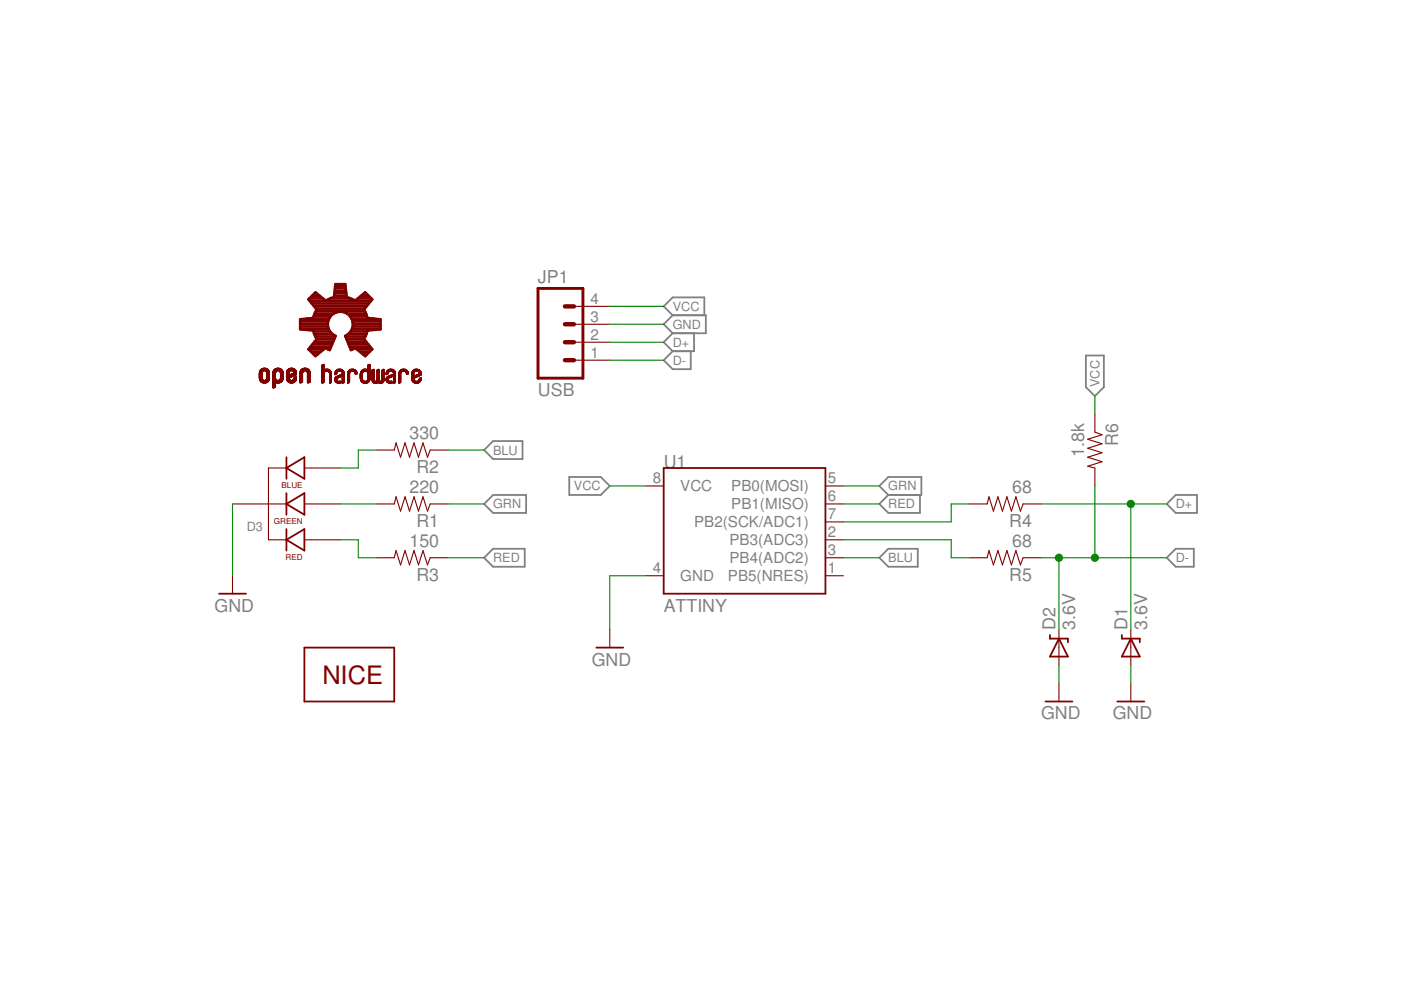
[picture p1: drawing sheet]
<svg xmlns="http://www.w3.org/2000/svg" width="297mm" height="210mm" viewBox="0 0 297 210" stroke-linecap="round" stroke-linejoin="round" font-family="sans-serif">
<g fill="none" stroke="#808080" stroke-width=".38">
<path d="M142.6 66.8l-1.9 1.9 1.9 2M142.6 66.8h7v3.9h-7M142.6 70.7l-1.9 1.9 1.9 1.9M142.6 74.5l-1.9 1.9 1.9 1.9h3.9v-3.8M142.6 66.8l-1.9-1.8 1.9-1.9h6.7v3.7M147.2 70.7v3.8h-4.6M230.2 75.4h3.8v6.7l-1.9 1.9-1.9-1.9zM102.6 95.4l1.9-1.9h6.3v3.8h-6.3zM102.6 106.8l1.9-1.9h7v3.9h-7zM104.5 116.4h6.8v3.8h-6.8l-1.9-1.9zM120.7 101.1h6.7l1.9 1.9-1.9 1.9h-6.7zM186.4 103l1.9-1.9h7v3.8h-7z"/>
<path d="M188.3 104.9l-1.9 1.9 1.9 2h6.8v-3.9M188.3 116.4h6.3v3.8h-6.3l-1.9-1.9zM247.4 106.8l1.9-1.9h4.5v3.9h-4.5zM247.4 118.3l1.9-1.9h3.8v3.8h-3.8z"/>
</g>
<g fill="none" stroke="#800000" stroke-width=".38">
<path d="M60.7 99.2l3.8-2.3v4.6zM60.7 96.9v4.6M140.7 99.2h34.3v26.7h-34.3zM60.7 106.8l3.8-2.2v4.5zM60.7 114.4l3.8-2.2v4.5zM60.7 104.6v4.5M60.7 112.2v4.5M46.4 125.9h5.8M64.5 137.3h19.1v11.4h-19.1zM126.4 137.3h5.7M222.6 134.6v.8h3.8v.8M224.5 135.4l1.9 3.8h-3.8z"/>
<path d="M237.8 134.6v.8h3.9v.8M239.8 135.4l1.9 3.8h-3.9zM221.7 148.7h5.7M236.9 148.7h5.7"/>
</g>
<g fill="none" stroke="#800000" stroke-width=".23">
<path d="M121.7 76.4h7.6M121.7 72.6h7.6M121.7 68.7h7.6M121.7 65h7.6M60.7 99.2h-3.8v15.2h3.8M64.5 99.2h7.7M79.8 95.4h3.8l.4-1.5 .9 3 1-3 .9 3 1-3 .9 3 1-3 .9 3 .6-1.5h3.8M232.1 87.8v3.8l1.6 .6-3.1 .9 3.1 1-3.1 .9 3.1 1-3.1 .9 3.1 1-3.1 .9 1.5 .4v3.8M49.3 106.8h11.4M64.5 106.8h7.7M64.5 114.4h7.7M79.8 106.8h3.8l.4-1.5 .9 3.1 1-3.1 .9 3.1 1-3.1 .9 3.1 1-3.1 .9 3.1 .6-1.6h3.8"/>
<path d="M79.8 118.3h3.8l.4-1.6 .9 3.1 1-3.1 .9 3.1 1-3.1 .9 3.1 1-3.1 .9 3.1 .6-1.5h3.8M136.9 103h3.8M175 103h3.8M175 106.8h3.8M175 110.7h3.8M175 114.4h3.8M175 118.3h3.8M205.5 106.8h3.8l.4-1.5 .9 3.1 1-3.1 .9 3.1 1-3.1 .9 3.1 1-3.1 .9 3.1 .6-1.6h3.8M205.5 118.3h3.8l.4-1.6 .9 3.1 1-3.1 .9 3.1 1-3.1 .9 3.1 1-3.1 .9 3.1 .6-1.5h3.8M49.3 122.1v3.8M129.3 133.5v3.8M136.9 122.1h3.8"/>
<path d="M175 122.1h3.8M224.5 133.5v7.6M239.8 133.5v7.6M224.5 144.9v3.8M239.8 144.9v3.8"/>
</g>
<path d="M114.1 61.2h9.5v19h-9.5z" fill="none" stroke="#800000" stroke-width=".61"/>
<path d="M119.8 68.7h1.9M119.8 72.6h1.9M119.8 76.4h1.9M119.8 65h1.9" fill="none" stroke="#800000" stroke-width=".93"/>
<g fill="none" stroke="#800000" stroke-width=".21">
<path d="M55 80h.5M55 79.9h.5M55 79.8h.5M55 79.7h.5M55 79.6h.5M55 79.5h.5M55 79.4h.5M55 79.3h.5M55 79.2h.5M55 79.1h.5M55.1 78.6h1.9M55.2 78.5h1.8"/>
<path d="M55.2 78.5h1.7M55.3 78.4h1.6M55.3 78.3l1.6 .1M55.4 78.3h1.4M55.4 78.3h1.3M55.5 78.2h1.1M55.5 78.1h1.1M55.6 79.1h-.6M55.6 79h-.6M55.6 78.9h-.6M55.6 78.8l-.6 .1M55.7 78.8h-.7"/>
<path d="M55.8 78.7l-.8 .1M55.8 78.1h.5M55.8 78.7h-.8M55.9 78h.3M56 78.6l-.9 .1M56.1 78.6l1 .1M56.3 78.7h.8M56.4 78.7l.7 .1M56.5 78.8h.6M56.5 78.9h.6M56.6 79h.5M56.6 80h.5"/>
<path d="M56.6 79.9h.5M56.6 79.8h.5M56.6 79.7h.5M56.6 79.6h.5M56.6 79.5h.5M56.6 79.4h.5M56.6 79.3h.5M56.6 79.2h.5M56.6 79.1h.5M57.8 80h.6M57.8 79.9h.6M57.8 79.8h.6"/>
<path d="M57.8 79.7h.6M57.8 79.6h.6M57.8 79.5h.6M57.8 79.4h.6M57.8 79.3h.6M57.8 79.2h.6M57.8 79.1h.6M57.8 79h.6M58 78.6h1.9M58 78.5h1.8M58.1 78.4h1.7M58.1 78.4h1.6"/>
<path d="M58.2 78.3h1.4M58.3 78.3h1.3M58.4 78.2h1.1M58.4 78.1h1M58.5 79h-.7M58.5 78.9h-.7M58.5 78.9h-.6M58.6 78.8h-.7M58.6 78.7l-.7 .1M58.7 78.1h.5M58.7 78.7h-.8M58.8 78h.3"/>
<path d="M58.8 78.6l-.9 .1M59 78.6l.9 .1M59.2 78.7h.8M59.3 78.7l.7 .1M59.3 78.8h.7M59.4 78.8l.6 .1M59.4 78.9h.6M59.4 79.1h.6M59.4 79h.6M59.5 80h.5M59.5 79.9h.5M59.5 79.8h.5"/>
<path d="M59.5 79.7h.5M59.5 79.6h.5M59.5 79.5h.5M59.5 79.4h.5M59.5 79.3h.5M59.5 79.2h.5M59.5 79.1h.5M60.7 79.4l2.2 .1M60.7 79.4h.6M60.7 79.3h.6M60.7 79.2h.6M60.7 79.1h.6"/>
<path d="M60.7 79h.6M60.7 78.9h.6M60.9 78.6h1.9M60.9 78.5h1.8M61 78.4h1.7M61 78.4h1.6M61.1 78.3h1.4M61.2 78.3h1.3M61.2 78.2h1.2M61.3 79.2h-.6M61.3 78.1h1M61.3 79.1h-.6"/>
<path d="M61.3 79h-.6M61.4 78.8l-.7 .1M61.4 78.8h-.7M61.5 78.7l-.7 .1M61.5 79.4h1.4M61.5 78.1h.6M61.6 78.7h-.8M61.7 78h.2M61.7 79.4h1.2M61.7 79.3h1.2M61.7 78.6l-.9 .1M61.7 80h-1"/>
<path d="M61.8 79.9h-1.1M61.9 78.6l.9 .1M61.9 79.2h1M62 79.9h-1.3M62 79.2h.9M62 78.7h.8M62.1 79.8h-1.4M62.1 78.7h.8M62.1 79.1h.8M62.2 78.8h.7M62.2 79.8h-1.5M62.2 79.1h.7"/>
<path d="M62.3 79h.6M62.3 78.9h.6M62.3 79.7h-1.6M62.5 79.7h-1.8M62.5 79.9h.4M62.6 79.6h-1.9M62.6 79.9h.3M62.7 79.5l-2 .1M62.8 79.5h-2.1M63.6 80h.6M63.6 79.9h.6M63.6 79.8h.6"/>
<path d="M63.6 79.7h.6M63.6 79.6h.6M63.6 79.5h.6M63.6 79.4h.6M63.6 79.3h.6M63.6 79.2h.6M63.6 79.1h.6M63.6 78.8h.7M63.7 78.6h2M63.7 78.6h1.9M63.8 78.5h1.8M63.8 78.5h1.7"/>
<path d="M63.8 78.4h1.7M63.9 78.4h1.5M64 78.3h1.4M64 78.3h1.3M64.1 78.2h1.2M64.2 78.1h1M64.2 79h-.6M64.2 78.9h-.6M64.3 78.8l-.7 .1M64.4 78.7l-.8 .1M64.4 78.1h.6M64.5 78.7h-.9"/>
<path d="M64.5 78h.4M64.6 78.6l-.9 .1M64.8 78.6l.9 .1M64.9 78.7h.8M65 78.7l.7 .1M65.1 78.8h.6M65.1 78.8l.6 .1M65.2 79h.6M65.2 78.9h.6M65.2 80h.6M65.2 79.9h.6M65.2 79.8h.6"/>
<path d="M65.2 79.7h.6M65.2 79.6h.6M65.2 79.5h.6M65.2 79.4h.6M65.2 79.3h.6M65.2 79.2h.6M65.2 79.1h.6M68.2 77.5h.5M68.3 80h.4M68.3 79.9h.4M68.3 79.8h.4M68.3 79.7h.4"/>
<path d="M68.3 79.6h.4M68.3 79.5h.4M68.3 79.4h.4M68.3 79.3h.4M68.3 79.2h.4M68.3 79.1h.4M68.3 78.7h1.8M68.3 78.6h1.8M68.3 78.5l1.7 .1M68.3 78.5h1.7M68.3 78.4h1.6M68.3 78.4h1.5"/>
<path d="M68.3 78.3l1.4 .1M68.3 78.3h.4M68.3 78.2h.4M68.3 78.1h.4M68.3 78h.4M68.3 77.9h.4M68.3 77.8h.4M68.3 77.7h.4M68.3 77.6h.4M68.3 77.5h.4M68.3 77.4h.4M68.3 77.3h.4"/>
<path d="M68.4 77.3h.3M68.6 77.2h.1M68.7 79.1h-.4M68.7 79h-.4M68.8 79h-.5M68.8 78.9h-.5M68.9 78.8l-.6 .1M68.9 78.8h-.6M68.9 78.3h.7M69 78.7l-.7 .1M69.2 78.7h-.9M69.2 78.3h.1"/>
<path d="M69.4 78.7h.7M69.5 78.7l.7 .1M69.6 78.8h.6M69.7 78.8h.5M69.7 78.9h.6M69.8 79h.5M69.8 79.1h.5M69.9 79.3h.4M69.9 79.2h.4M69.9 79.1h.4M69.9 80h.4M69.9 79.9h.4"/>
<path d="M69.9 79.8h.4M69.9 79.7h.4M69.9 79.6h.4M69.9 79.5h.4M69.9 79.4h.4M71 79.3h.4M71 79.2h.4M71 79.4h.1M71 79.1h.4M71 79h.5M71.2 78.7h1.6M71.2 78.6h1.6"/>
<path d="M71.2 78.6h1.5M71.3 79.4h-.3M71.3 78.5h1.4M71.4 79.3l-.4 .1M71.4 78.5h1.2M71.4 79.8h1.6M71.4 78.4h1.2M71.4 79.1h-.4M71.5 79h-.5M71.5 78.9h-.5M71.5 78.4h1M71.5 79.7h1.5"/>
<path d="M71.6 79.7h1.4M71.6 78.8l-.6 .1M71.6 78.8h-.5M71.6 78.3h.8M71.7 78.7l-.6 .1M71.8 79.6h1.2M71.9 79.6h1.1M71.9 78.7h-.8M71.9 78.3h.2M72 79.5h1M72.1 80h-1M72.1 78.7h.8"/>
<path d="M72.2 79.9h-1M72.2 79.5h.8M72.2 78.7h.7M72.3 79.4h.7M72.3 79.9h-1.1M72.3 78.8h.6M72.4 78.8l.5 .1M72.5 79.4h.5M72.5 78.9h.5M72.5 79.3h.5M72.5 79h.5M72.5 79.1h.5"/>
<path d="M72.6 80h.4M72.6 79.9h.4M72.6 79.2h.4M72.6 79.1h.4M73 79.8h-1.7M73.7 80h.4M73.7 79.9h.4M73.7 79.8h.4M73.7 79.7h.4M73.7 79.6h.4M73.7 79.5h.4M73.7 79.4h.4"/>
<path d="M73.7 79.3h.4M73.7 79.2h.4M73.7 79.1h.4M73.7 79h.5M73.9 78.7h1.7M73.9 78.6h1.6M74 78.5h1.4M74.1 78.4l1.3 .1M74.1 78.4h1.2M74.1 79.2h-.4M74.2 79.1h-.5M74.2 79h-.5"/>
<path d="M74.3 78.9h-.6M74.3 78.4h.9M74.3 78.8l-.6 .1M74.4 78.8h-.6M74.4 78.3h.6M74.4 78.7l-.6 .1M74.6 78.3h.2M74.6 78.7h-.8M74.8 78.7h.8M75 78.7h.6M75.1 78.8h.5M75.1 78.8l.6 .1"/>
<path d="M75.2 78.9h.5M75.2 79h.5M75.2 79.1h.5M75.3 79.1h.4M75.3 79.3h.4M75.3 79.2h.4M75.5 79.4h-.1M75.6 79.3l-.3 .1M75.7 79.2h-.4M76.4 80h.4M76.4 79.9h.4M76.4 79.8h.4"/>
<path d="M76.4 79.7h.4M76.4 79.6h.4M76.4 79.5h.4M76.4 79.4h.4M76.4 79.3h.4M76.4 79.2h.4M76.6 78.6h1.8M76.7 78.6h1.7M76.7 78.5h1.7M76.8 78.5h1.6M76.9 79.1h-.5M76.9 78.4h1.5"/>
<path d="M76.9 79h-.4M76.9 78.4h1M77 78.9h-.5M77 78.8l-.5 .1M77.1 78.8h-.6M77.1 78.3h.7M77.2 78.7l-.7 .1M77.3 78.7h-.7M77.3 78.3h.2M77.5 78.7h.9M77.7 78.7h.7M77.8 78.8h.6"/>
<path d="M77.9 78.9h.5M77.9 79h.5M77.9 78.4h.5M78 79h.4M78 80h.4M78 79.9h.4M78 79.8h.4M78 79.7h.4M78 79.6h.4M78 79.4h.4M78 79.3h.4M78 79.2h.4"/>
<path d="M78 79.1h.4M78 78.3h.4M78 78.2h.4M78 78.1h.4M78 78h.4M78 77.9h.4M78 77.8h.4M78 77.7h.4M78 77.5h.4M78 77.4h.4M78 79.5h.4M78 77.6h.4"/>
<path d="M78.1 77.3h.3M78.2 77.3h.2M78.3 77.2h.1M78.4 78.7h-1.8M78.9 80h.4M78.9 79.9h.4M78.9 79.8h.4M78.9 79.7h.4M78.9 79.6h.4M78.9 79.5h.4M78.9 79.4h.4M78.9 79.3h.4"/>
<path d="M78.9 79.2h.4M78.9 79.1h.4M78.9 79h.4M78.9 78.9h.4M78.9 78.8h.4M78.9 78.7h.4M78.9 78.6h.4M78.9 78.5h.4M78.9 78.4h.4M79.1 78.4h.2M79.2 78.3h.1M79.9 80h.4"/>
<path d="M79.9 79.9h.4M79.9 79.8h.4M79.9 79.7h.4M79.9 79.6h.4M79.9 79.5h.4M79.9 79.4h.4M79.9 79.3h.4M79.9 79.2h.4M79.9 79.1h.4M79.9 79h.4M79.9 78.9h.4M79.9 78.8h.4"/>
<path d="M79.9 78.7h.4M79.9 78.6h.4M79.9 78.5h.4M80 78.4h.3M80.1 78.4h.2M80.2 78.3h.1M81 80h.4M81 79.9h.4M81 79.8h.4M81 79.7h.4M81 79.6h.4M81 79.5h.4"/>
<path d="M81 79.4h.4M81 79.3h.4M81 79.2h.4M81 79.1h.4M81 79h.4M81 78.9h.4M81 78.8h.4M81 78.7h.4M81 78.6h.4M81 78.5h.4M81.1 78.4h.3M81.2 78.4h.2"/>
<path d="M81.3 78.3h.1M81.9 79.4h.1M81.9 79.2h.4M81.9 79.1h.4M81.9 79h.4M82 79.9h1M82.1 78.6h1.6M82.1 78.6h1.5M82.1 79.4h-.2M82.2 78.5h1.4M82.2 79.3l-.3 .1M82.3 79.3h-.4"/>
<path d="M82.3 78.4l1.2 .1M82.3 79.2h-.4M82.3 78.4h1.1M82.4 79h-.5M82.4 78.9h-.5M82.4 78.4h.9M82.4 79.7h1.5M82.5 78.8l-.6 .1M82.5 78.8h-.6M82.5 78.3h.7M82.6 78.7l-.6 .1M82.7 79.6h1.2"/>
<path d="M82.8 79.6h1.1M82.8 78.7h-.8M82.8 78.3h.1M82.9 79.5h1M83 78.7h.7M83 80h-1M83 79.5h.9M83.1 78.7l.7 .1M83.2 79.4h.7M83.2 79.9h-1.1M83.2 78.8h.6M83.2 78.8l.6 .1"/>
<path d="M83.3 79.8h-1.1M83.3 79.4h.6M83.3 78.9h.5M83.4 79h.4M83.4 79.3h.5M83.4 79h.5M83.4 79.8h.5M83.4 79.1h.5M83.4 79.9h.5M83.4 79.2h.5M83.5 80h.4M83.5 79.9h.4"/>
<path d="M83.5 79.2h.4M83.7 78.7h-1.6M83.9 79.8h-1.6M84.6 80h.4M84.6 79.9h.4M84.6 79.8h.4M84.6 79.7h.4M84.6 79.6h.4M84.6 79.5h.4M84.6 79.4h.4M84.6 79.3h.4M84.6 79.2h.4"/>
<path d="M84.6 79.1h.4M84.6 78.9h.5M84.7 78.7h1.7M84.8 78.6h1.6M84.8 78.5l1.5 .1M84.9 78.5h1.4M84.9 78.5h1.3M85 79.2h-.4M85 78.4h1.2M85 79.1h-.4M85.1 79h-.5M85.1 78.4h.9"/>
<path d="M85.2 78.8l-.6 .1M85.2 78.3h.7M85.2 78.8h-.6M85.3 78.7l-.6 .1M85.5 78.7h-.8M85.5 78.3h.2M85.7 78.7h.8M85.9 78.7l.6 .1M85.9 78.8h.6M86 78.8l.5 .1M86 78.9h.6M86.1 79h.5"/>
<path d="M86.1 79.1h.5M86.1 79.2h.5M86.4 79.4h-.2M86.5 79.3l-.3 .1M86.6 79.3h-.4M86.6 79.2h-.4M87.3 79.7h.5M87.3 79.6h.4M87.3 79.5h.4M87.3 79.4h.4M87.3 79.3h.4M87.3 79.2h.4"/>
<path d="M87.3 79.1h.4M87.3 79.1h.5M87.3 79h.5M87.5 78.6h1.6M87.6 78.5h1.4M87.7 78.5h1.2M87.7 78.4h1.2M87.8 79h-.5M87.8 78.9h-.5M87.8 78.4h1M87.9 78.8l-.5 .1M87.9 78.8h-.5"/>
<path d="M87.9 78.3h.7M88 78.7l-.6 .1M88.2 78.7h-.8M88.2 78.3h.2M88.2 79.5h1.1M88.3 80h-1M88.4 79.9h-1.1M88.4 78.7h.8M88.5 79.4h.8M88.6 79.9h-1.3M88.6 78.7l.6 .1M88.6 79.4h.7"/>
<path d="M88.6 78.8h.7M88.7 79.8h-1.4M88.7 78.8l.6 .1M88.7 79.3h.6M88.8 78.9h.5M88.8 79.8h-1.5M88.8 79h.5M88.8 79.1h.5M88.9 79.2h.4M88.9 79.1h.4M88.9 79.7h-1.6M89 79.7h-1.1"/>
<path d="M89.1 78.7h-1.6M89.2 79.6h-1.1M89.3 79.5l-1.2 .1M89.3 79.4l-.9 .1M55 80.2h.6M55 80.1h.5M55 80.3h.6M55 80.2l.6 .1M55 80.5h.7M55 80.4h.7M55 80.5h.8M55.1 80.6h.9"/>
<path d="M55.1 80.6h.7M55.1 80.7h1.9M55.2 80.8h1.7M55.3 80.9h1.6M55.3 81h1.5M55.4 81h1.3M55.5 81.1h1.1M55.6 81.1h1M55.8 81.2h.5M55.9 81.2h.3M56.5 80.4h.6M56.5 80.3h.6"/>
<path d="M56.6 80.3h.5M56.6 80.2h.5M56.6 80.1h.5M56.9 80.9h-1.6M57 80.8h-1.8M57.1 80.6h-.9M57.1 80.6h-.8M57.1 80.5h-.7M57.8 82.2h.4M57.8 82h.6M57.8 81.9h.6M57.8 81.8h.6"/>
<path d="M57.8 81.7h.6M57.8 81.6h.6M57.8 81.5h.6M57.8 81.4h.6M57.8 81.3h.6M57.8 81.2h.6M57.8 80.6h1M57.8 80.6h.9M57.8 80.5h.8M57.8 80.5h.7M57.8 80.4h.7M57.8 80.3l.7 .1"/>
<path d="M57.8 80.3h.7M57.8 80.2h.6M57.8 80.1h.6M57.9 82.3h.2M58.3 82.1l-.5 .1M58.4 82.1h-.6M58.4 82l-.6 .1M58.7 81.2h.5M58.8 81.2h.3M59.2 80.6h.8M59.3 80.5h.7M59.4 80.4h.6"/>
<path d="M59.4 81.1l-1.6 .1M59.4 80.3h.6M59.4 80.2h.6M59.5 80.1h.5M59.5 81.1h-1.7M59.6 81l-1.8 .1M59.7 81h-1.9M59.7 80.9h-1.9M59.8 80.9h-2M59.8 80.8l-2 .1M59.8 80.8h-2M59.9 80.7h-2.1"/>
<path d="M59.9 80.6h-.8M60 80.5h-.7M60 80.3l-.6 .1M60.7 80.3h.6M60.7 80.2h.6M60.7 80h.9M60.7 80.5h.8M60.7 80.5h.7M60.7 80.4h.7M60.8 80.6h.8M60.8 80.6h.9M60.8 80.7h2"/>
<path d="M60.9 80.7h1.8M60.9 80.8h1.8M61 80.9h1.6M61.1 81h1.4M61.2 81h1.2M61.2 81.1h1.2M61.3 81.1h1M61.3 80.2h-.6M61.4 80.1l-.7 .1M61.5 80.1h-.8M61.6 81.2h.4M62.2 80.5h.7"/>
<path d="M62.2 80.4h.7M62.3 80.3h.6M62.3 80.2h.6M62.3 80.1h.6M62.4 80.1h.5M62.5 80h.4M62.7 80.8h-1.7M62.8 80.6h-.9M62.8 80.6h-.7M62.9 80.5h-.8M63.6 81h.6M63.6 80.9h.6"/>
<path d="M63.6 80.8h.6M63.6 80.7h.6M63.6 80.6h.6M63.6 80.5h.6M63.6 80.4h.6M63.6 80.3h.6M63.6 80.2h.6M63.6 80.1h.6M63.6 81.1h.3M63.7 81.2h.1M64 81.1h-.4M64.1 81l-.5 .1"/>
<path d="M65.2 81h.6M65.2 80.9h.6M65.2 80.8h.6M65.2 80.7h.6M65.2 80.6h.6M65.2 80.5h.6M65.2 80.4h.6M65.2 80.3h.6M65.2 80.2h.6M65.2 80.1h.6M65.6 81.1l-.4 .1M65.6 81.1h-.4"/>
<path d="M65.7 81l-.5 .1M68.3 81h.4M68.3 80.9h.4M68.3 80.8h.4M68.3 80.7h.4M68.3 80.6h.4M68.3 80.5h.4M68.3 80.4h.4M68.3 80.3h.4M68.3 80.2h.4M68.3 80.1h.4M68.3 81.2h.1"/>
<path d="M68.4 81.2h-.1M68.6 81.1l-.4 .1M68.7 81.1h-.4M68.7 81h-.4M69.9 81.2h.1M69.9 81h.4M69.9 80.9h.4M69.9 80.8h.4M69.9 80.7h.4M69.9 80.6h.4M69.9 80.5h.4M69.9 80.4h.4"/>
<path d="M69.9 80.3h.4M69.9 80.2h.4M69.9 80.1h.4M70.1 81.2h-.2M70.2 81.1l-.3 .1M70.3 81.1h-.4M71 80.6h.5M71 80.6h.4M71 80.5h.4M71 80.7h.5M71 80.8h.6M71 80.7l.5 .1"/>
<path d="M71 80.8l1.2 .1M71.1 80.9h1.2M71.1 81h1.2M71.2 81l1.1 .1M71.3 81.1h1M71.4 80.4h-.4M71.4 80.3l-.4 .1M71.5 81.2h.8M71.5 80.3h-.5M71.5 80.2l-.5 .1M71.5 81.2h.7M71.6 80.2h-.6"/>
<path d="M71.7 80.1l-.7 .1M71.8 80.1h-.8M71.8 81.3h.1M71.9 80l-.8 .1M72.1 80.8h.1M72.6 81.2h.2M72.6 81.1h.4M72.6 81h.4M72.6 80.9h.4M72.6 80.8h.4M72.6 80.7h.4M72.6 80.6h.4"/>
<path d="M72.6 80.5h.4M72.6 80.4h.4M72.6 80.3h.4M72.6 80.2h.4M72.6 80.1h.4M72.6 81.2h.1M73 81.1l-.4 .1M73.7 81.2h.1M73.7 81.1h.4M73.7 81h.4M73.7 80.9h.4M73.7 80.8h.4"/>
<path d="M73.7 80.7h.4M73.7 80.6h.4M73.7 80.5h.4M73.7 80.4h.4M73.7 80.3h.4M73.7 80.2h.4M73.7 80.1h.4M73.9 81.2h-.2M74.1 81.1l-.4 .1M76.4 80.2h.4M76.4 80.1h.4M76.4 80.3h.4"/>
<path d="M76.4 80.4h.5M76.4 80.5h.5M76.5 80.6h.5M76.5 80.6h.4M76.5 80.7h.5M76.5 80.7l.6 .1M76.5 80.8h.7M76.6 80.8h1.7M76.6 80.9h1.7M76.6 80.9h1.6M76.7 81h1.5M76.7 81h1.4"/>
<path d="M76.8 81.1h1.3M76.9 81.1h1.1M77 81.2h.9M77.1 81.2h.7M77.3 81.3h.1M77.4 81.3h.1M77.8 80.7h.6M77.9 80.6h.5M78 80.5h.4M78 80.4h.4M78 80.3h.4M78 80.2h.4"/>
<path d="M78 80.1h.4M78.3 80.8h-.6M78.4 80.7l-.6 .1M78.4 80.6h-.5M78.4 80.5h-.4M78.9 80.5h.4M78.9 80.4h.4M78.9 80.3h.4M78.9 80.2h.4M78.9 80.1h.4M78.9 80.7h.5M78.9 80.6h.5"/>
<path d="M78.9 80.6h.4M78.9 80.8h.6M78.9 80.8h2.5M79 80.9h2.3M79 81h2.2M79.1 81.1h2.1M79.1 81.1h2M79.2 81.2h.8M79.3 81.2h.6M79.7 81.3h.1M79.8 80.8h.7M79.8 80.8h.6"/>
<path d="M79.9 80.7h.5M79.9 80.6h.5M79.9 80.5h.5M79.9 80.5h.4M79.9 80.3h.4M79.9 80.2h.4M79.9 80.1h.4M79.9 80.4h.4M80.3 81.2h.7M80.8 80.8h.6M80.9 80.8h.5M80.9 80.7h.5"/>
<path d="M80.9 80.6h.5M81 80.5h.4M81 80.4h.4M81 80.3h.4M81 80.2h.4M81 80.1h.4M81.3 81h-2.3M81.8 80.6h.5M81.8 80.5h.5M81.8 80.4h.5M81.8 80.3h.5M81.9 80.7h.5"/>
<path d="M81.9 80.7l.5 .1M81.9 80.8h.6M81.9 80.8l1.2 .1M81.9 80.9h1.2M82 80.9h1.2M82 81h1.2M82.1 81l1.1 .1M82.2 81.1h1M82.3 80.3h-.5M82.4 81.2h.8M82.4 80.2l-.5 .1M82.4 81.2h.7"/>
<path d="M82.4 80.2h-.5M82.5 80.1l-.6 .1M82.7 80.1h-.8M82.8 80l-.9 .1M83 80.8h.1M83.5 81.1h.3M83.5 81h.4M83.5 80.9h.4M83.5 80.8h.4M83.5 80.7h.4M83.5 80.6h.4M83.5 80.5h.4"/>
<path d="M83.5 80.4h.4M83.5 80.3h.4M83.5 80.2h.4M83.5 80.1h.4M83.5 81.2h.1M83.7 81.2h-.2M83.8 81.1l-.3 .1M83.9 81l-.4 .1M84.6 81h.4M84.6 80.9h.4M84.6 80.8h.4M84.6 80.7h.4"/>
<path d="M84.6 80.6h.4M84.6 80.5h.4M84.6 80.4h.4M84.6 80.3h.4M84.6 80.2h.4M84.6 80.1h.4M84.6 81.2h.1M84.8 81.2h-.2M84.9 81.1l-.3 .1M85 81.1h-.4M87.3 80.5h.5M87.3 80.4h.5"/>
<path d="M87.3 80.3h.4M87.3 80.2h.5M87.3 80.6h.5M87.3 80.6h.6M87.4 80.7l.6 .1M87.4 80.7h.5M87.4 80.8h.7M87.4 80.8h1.8M87.5 80.9h1.6M87.5 81h1.5M87.6 81h1.4M87.7 81.1h1.2"/>
<path d="M87.8 80.3h-.5M87.8 80.2h-.5M87.9 81.2h.8M87.9 80.1l-.6 .1M88.1 80.1h-.8M88.2 80l-.9 .1M88.2 81.3h.1M88.8 80.6h.5M88.8 80.5h.5M88.9 80.5h.4M88.9 80.3h.4M88.9 80.2h.4"/>
<path d="M89.1 80.9h-1.6M89.1 80.2h.2M89.1 80.1h.2M89.2 80.8h-.7M89.2 80.7l-.6 .1M89.2 80.7h-.5M89.3 80.6h-.5M89.3 80.4h-.4M89.3 80.3l-.4 .1"/>
</g>
<g fill="none" stroke="#800000" stroke-width=".57">
<path d="M63.6 69.7h6.1M63.6 69.2h5.9M63.6 68.7h5.9M63.6 68.1h6M64.9 67.6h4.9M65.4 74.1h3.3M65.6 63.3h2.8M65.7 63.8h13M65.8 73.5h4.4M66 74.6h2M66.1 64.3h12.1M66.2 62.7h1.6"/>
<path d="M66.3 73h4.1M66.5 70.3h3.5M66.5 75.1h.8M66.5 67.1h3.6M66.5 64.9h11.3M66.7 70.8h3.8M66.7 72.4h3.9M66.7 62.2h.4M66.7 66.5h4M66.9 71.4h4.2M67 66h10.3M67 65.4h10.3"/>
<path d="M67.1 71.9h3.8M69.5 69.2l.6 1.2 1 .8-1.2 3-.9-.5-2.1 1.8-1.5-1.5M69.6 74.1h.4M70 63.3h4.3M70.7 66.5l-.7 .6-.4 .8-.1 1.3M70.7 66.5a2.69 2.69 0 0 1 2.9 0 2.69 2.69 0 0 1 1.2 2.7M70.9 62.7h2.5M70.9 62.2h2.5M71 61.7h2.3M71 61.1h2.3M71.1 60.6h2.1M73.2 71.4h4.2"/>
<path d="M73.5 71.9h3.7M73.6 66.5h4M73.7 72.4h3.9M73.9 70.8h3.8M73.9 73h4.2M74.1 73.5h4.4M74.2 67.1h3.6M74.4 74.1h.3M74.4 70.3h3.5M74.6 67.6h4.8M74.6 69.7h6.1M74.8 68.1h5.9"/>
<path d="M74.8 69.2l-.6 1.2-1 .8 1.2 3 .9-.5 2.1 1.8 1.5-1.5-1.7-2.1 .7-1.8 2.8-.3v-2.1l-2.8-.3-.7-1.8 1.7-2.1-1.5-1.5-2.1 1.8-1.8-.8-.3-2.7h-2.1l-.3 2.7-1.8 .8-2.1-1.8-1.5 1.5 1.8 2.1-.8 1.8-2.8 .3v2.1l2.8 .3 .8 1.8-1.8 2.1M74.8 69.2h5.9M74.8 68.7h5.9M75.6 74.1h3.3M75.9 63.3h2.8M76.3 74.6h2M76.5 62.7h1.7M77 75.1h.8M77.2 62.2h.4"/>
</g>
<g fill="none" stroke="#008000" stroke-width=".23">
<path d="M129.3 68.7h11.4M129.3 72.6h11.4M129.3 76.4h11.4M129.3 65h11.4M79.8 95.4h-3.8v3.8h-3.8M95 95.4h7.6M232.1 84v3.8M49.3 106.8v15.3M72.2 106.8h7.6M72.2 114.4h3.8v3.9h3.8M95 106.8h7.6M95 118.3h7.6"/>
<path d="M129.3 103h7.6M178.8 106.8h7.6M178.8 114.4h22.9v3.9h3.8M178.8 118.3h7.6M178.8 103h7.6M205.5 106.8h-3.8v3.9h-22.9M220.7 106.8h26.7M220.7 118.3h26.7M224.5 118.3v15.2M232.1 103v15.3M239.8 106.8v26.7M136.9 122.1h-7.6v11.4"/>
<path d="M224.5 141.1v3.8M239.8 141.1v3.8"/>
</g>
<g fill="#008000" stroke="#008000" stroke-width=".21">
<circle cx="239.8" cy="106.8" r=".76"/>
<circle cx="232.1" cy="118.3" r=".76"/>
<circle cx="224.5" cy="118.3" r=".76"/>
</g>
<text font-size="5.4" fill="#800000" x="68.3" y="144.9">NICE</text>
<g font-size="3.8" fill="#808080">
<text x="114.1" y="60">JP1</text>
<text x="114.1" y="84">USB</text>
<text x="86.8" y="93.1">330</text>
<text x="237.1" y="94.5" transform="rotate(-90 237.1 94.5)">R6</text>
<text x="88.3" y="100.3">R2</text>
<text x="140.7" y="99.2">U1</text>
<text x="229.9" y="96.8" transform="rotate(-90 229.9 96.8)">1.8k</text>
<text x="86.8" y="104.6">220</text>
<text x="214.6" y="104.6">68</text>
<text x="88.3" y="111.8">R1</text>
<text x="214" y="111.8">R4</text>
<text x="86.8" y="116">150</text>
<text x="214.6" y="116">68</text>
<text x="88.3" y="123.2">R3</text>
<text x="214" y="123.2">R5</text>
<text x="45.5" y="129.7">GND</text>
<text x="140.7" y="129.7">ATTINY</text>
<text x="223.8" y="133.5" transform="rotate(-90 223.8 133.5)">D2</text>
<text x="228" y="133.5" transform="rotate(-90 228 133.5)">3.6V</text>
<text x="239" y="133.5" transform="rotate(-90 239 133.5)">D1</text>
<text x="243.2" y="133.5" transform="rotate(-90 243.2 133.5)">3.6V</text>
<text x="125.5" y="141.1">GND</text>
<text x="220.7" y="152.5">GND</text>
<text x="236" y="152.5">GND</text>
</g>
<g font-size="3.2" fill="#808080">
<text x="125.2" y="64.4">4</text>
<text x="125.2" y="68.2">3</text>
<text x="125.2" y="75.8">1</text>
<text x="125.2" y="72">2</text>
<text x="138.4" y="102.5">8</text>
<text x="144.2" y="104.2">VCC</text>
<text x="155.1" y="108">PB1(MISO)</text>
<text x="155.1" y="104.2">PB0(MOSI)</text>
<text x="175.5" y="106.3">6</text>
<text x="175.5" y="102.5">5</text>
<text x="147.2" y="111.8">PB2(SCK/ADC1)</text>
<text x="175.5" y="110.1">7</text>
<text x="175.5" y="113.9">2</text>
<text x="154.7" y="115.6">PB3(ADC3)</text>
<text x="154.7" y="119.4">PB4(ADC2)</text>
<text x="175.5" y="117.7">3</text>
<text x="138.4" y="121.5">4</text>
<text x="144.2" y="123.2">GND</text>
<text x="154.3" y="123.2">PB5(NRES)</text>
<text x="175.5" y="121.5">1</text>
</g>
<g font-size="2.7" fill="#808080">
<text x="142.6" y="65.9">VCC</text>
<text x="142.6" y="69.7">GND</text>
<text x="142.6" y="73.5">D+</text>
<text x="142.6" y="77.3">D-</text>
<text x="233.1" y="82.1" transform="rotate(-90 233.1 82.1)">VCC</text>
<text x="104.5" y="96.4">BLU</text>
<text x="104.5" y="107.8">GRN</text>
<text x="121.7" y="104">VCC</text>
<text x="188.3" y="107.8">RED</text>
<text x="188.3" y="104">GRN</text>
<text x="249.3" y="107.8">D+</text>
<text x="52.3" y="112.6">D3</text>
<text x="104.5" y="119.2">RED</text>
<text x="188.3" y="119.2">BLU</text>
<text x="249.3" y="119.2">D-</text>
</g>
<g font-size="1.7" fill="#800000">
<text x="59.7" y="103.5">BLUE</text>
<text x="58.1" y="111.1">GREEN</text>
<text x="60.6" y="118.7">RED</text>
</g>
</svg>
